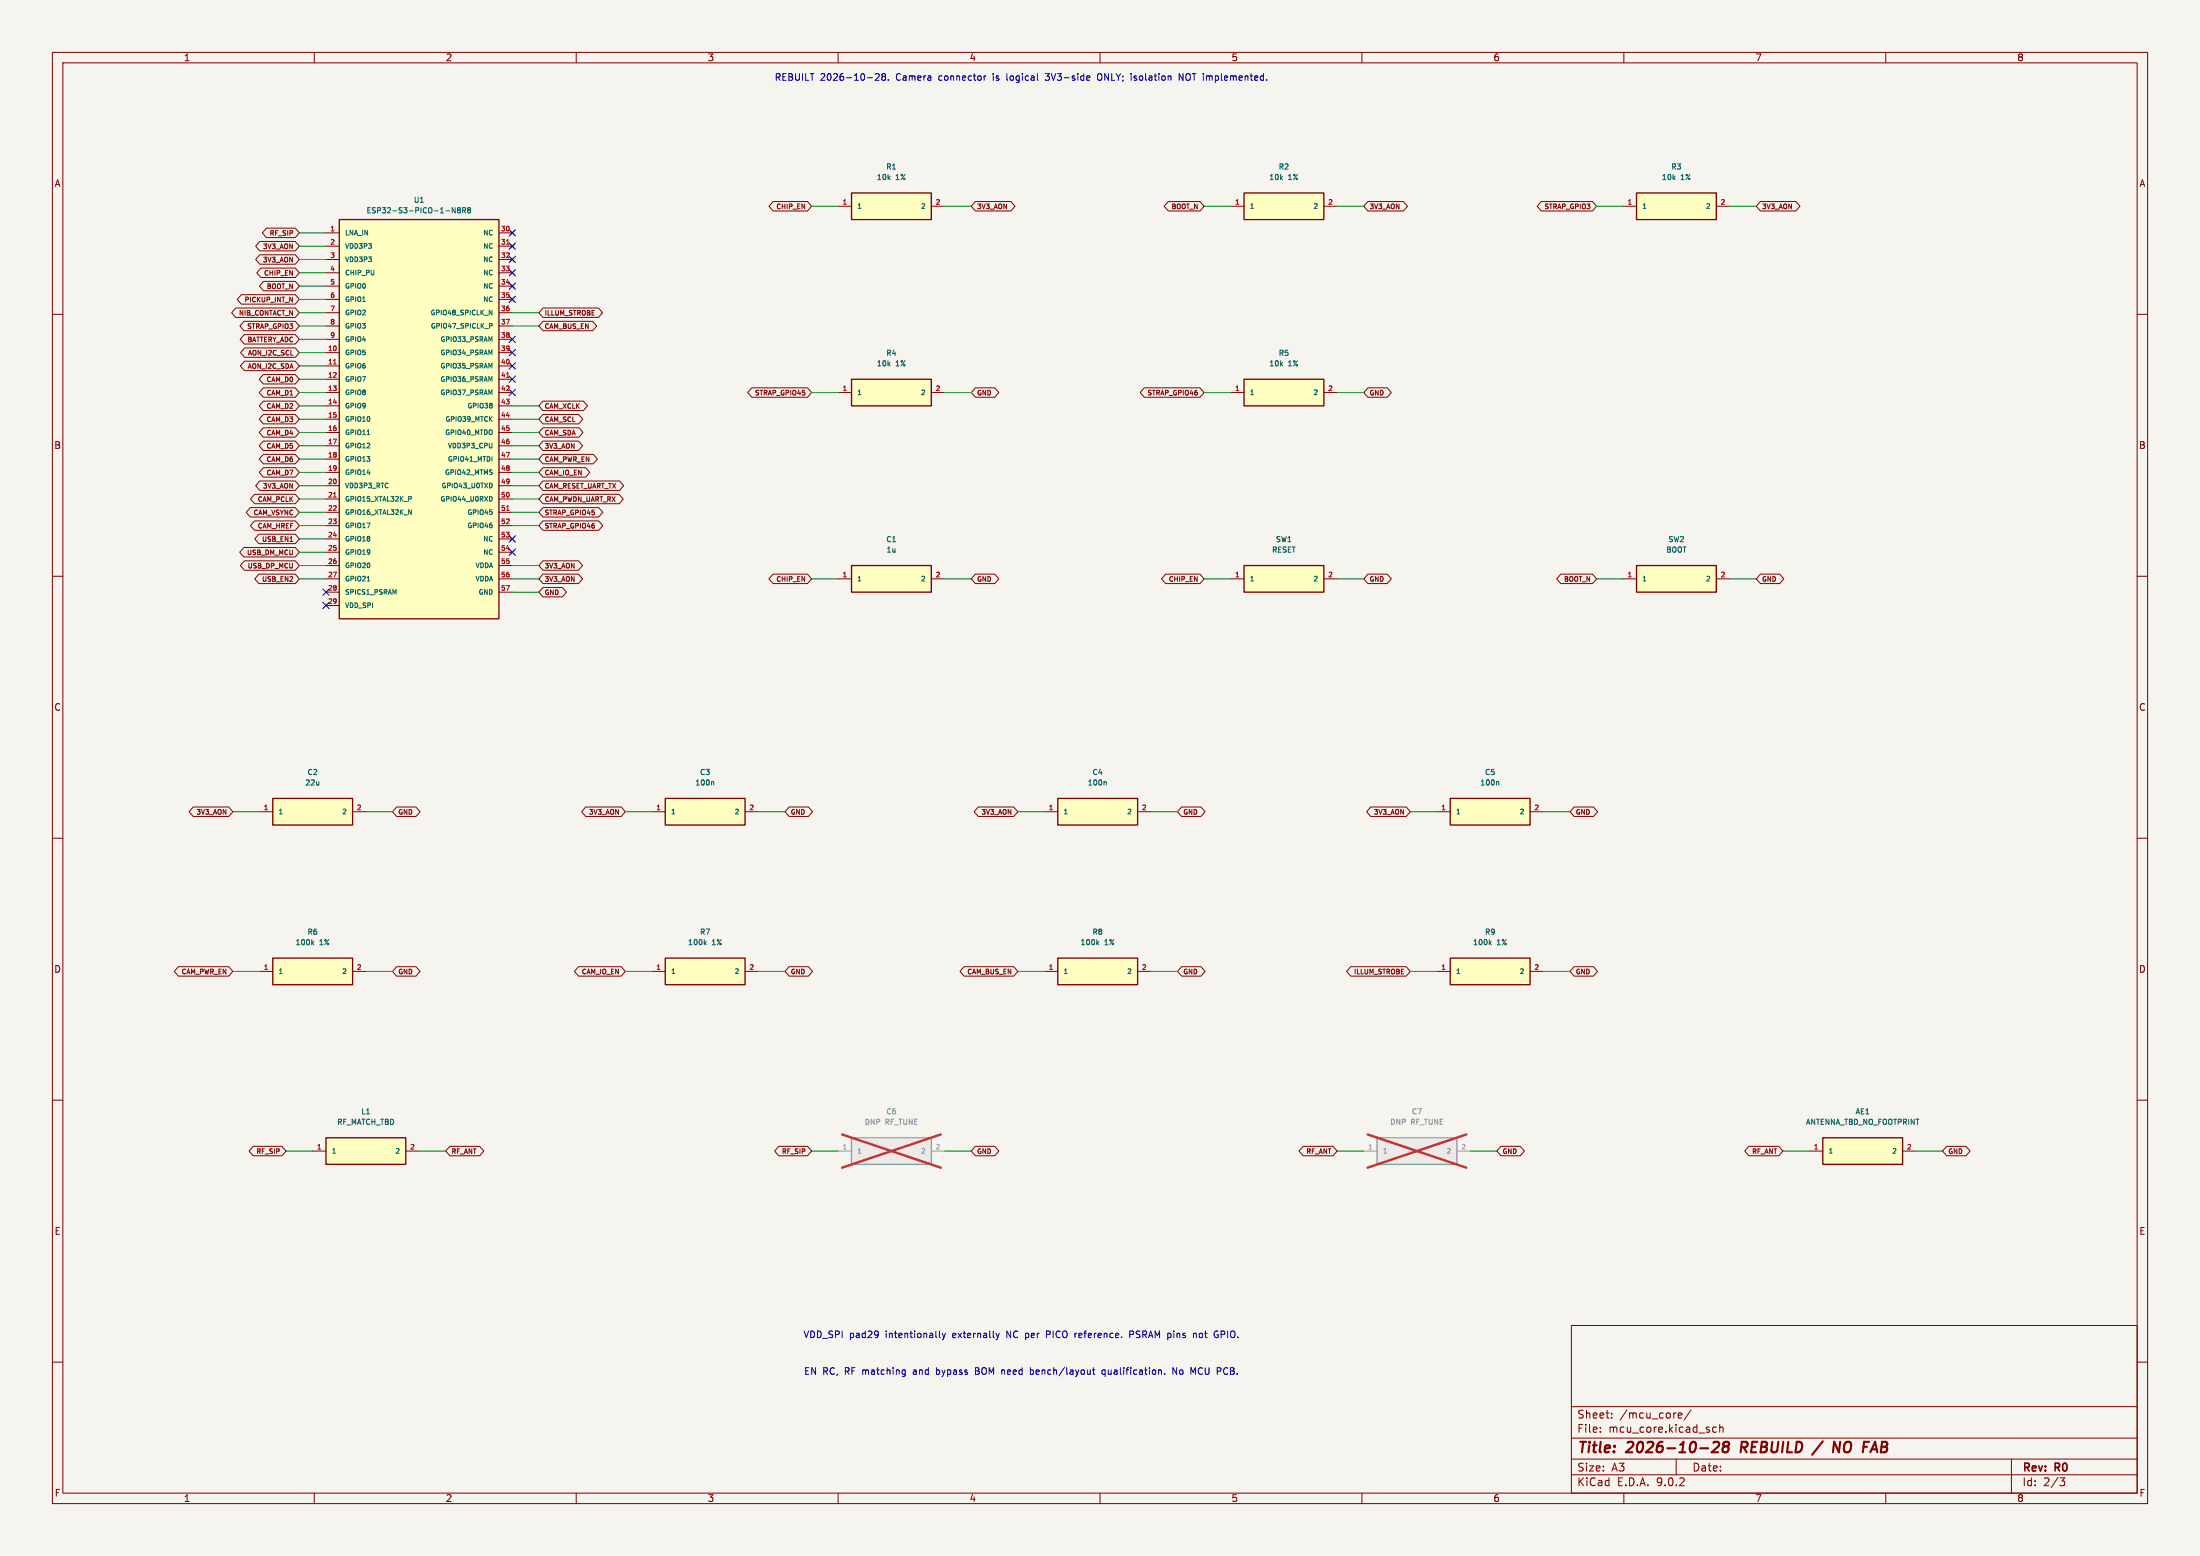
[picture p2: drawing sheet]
<svg xmlns="http://www.w3.org/2000/svg" width="420mm" height="297mm" viewBox="0 0 420 297" stroke-linecap="round" stroke-linejoin="round" font-family="sans-serif">
<path d="M0 0h420v297h-420z" fill="#f5f4ef" stroke="#f5f4ef" stroke-width=".19"/>
<g fill="none" stroke="#840000" stroke-width=".19">
<path d="M10 10h400v277h-400zM12 12h396v273h-396zM60 10v2M110 10v2M160 10v2M210 10v2M260 10v2M310 10v2M360 10v2M10 60h2M408 60h2M10 110h2"/>
<path d="M408 110h2M10 160h2M408 160h2M10 210h2M408 210h2M300 253h108v32h-108zM10 260h2M300 278.5h108M300 274.5h108M300 268.5h108M305.5 273.2v.2M305.5 272.5v.1"/>
<path d="M307.7 270.5v.2M307.7 269.8v.1M320 278.5v3M320.4 270.2l.7-.2-.1-.2-.4-.1-.2 .2v.7h.6M322.8 269.1l-1.3 1.9M327.7 272.5l-.5-.1-.3 .3 .2 .6h.6M328.3 272.5l.2-.1 .4 .1v.9M328.3 271.9v1.5M384 278.5v6.5M408 260h2M60 285v2M110 285v2"/>
<path d="M160 285v2M210 285v2M260 285v2M300 281.5h108M310 285v2M360 285v2M393.2 282.1h1l-.5 .6 .4 .1 .1 .5-.3 .3h-.5"/>
</g>
<path d="M324.6 276.4h1.5M327.1 275.4l.3-.2h.5l.2 .2 .1 .4-.1 .3-1.3 1.1h1.2M329.3 276.1l-.3-.2v-.3a.64 .64 0 0 1 1-.2l.1 .3-.4 .4M329.3 276.1a.65 .65 0 0 0-.3 1 .65 .65 0 0 0 .8-.1 .65 .65 0 0 0 0-.8l-.1-.1M329.3 276.1h.4M332.5 275.2l-.2 2M348 275.1l-2.1 2.6M350.2 275.2l.8 2 .3-2M357 277.2l1-2 .4 2M357.3 276.6h1" fill="none" stroke="#840000" stroke-width=".4"/>
<path d="M201.9 182.9h15.3v5.1h-15.3z" fill="#ffffc2"/>
<path d="M201.9 182.9h15.3v5.1h-15.3z" fill="none" stroke="#840000" stroke-width=".25"/>
<path d="M199.4 185.4h2.5M217.2 185.4h2.5" fill="none" stroke="#840000" stroke-width=".19"/>
<path d="M209.5 180l.3 .3M209.8 179.7l-.4 .3" fill="none" stroke="#006464" stroke-width=".19"/>
<path d="M64.8 41.9h30.4v76.2h-30.4z" fill="#ffffc2"/>
<path d="M64.8 41.9h30.4v76.2h-30.4z" fill="none" stroke="#840000" stroke-width=".25"/>
<g fill="none" stroke="#840000" stroke-width=".19">
<path d="M62.2 44.5h2.6M62.2 47h2.6M62.2 49.5h2.6M62.2 52.1h2.6M62.2 54.6h2.6M62.2 57.2h2.6M62.2 59.7h2.6M95.2 44.5h2.6M95.2 47h2.6M95.2 49.5h2.6M95.2 52.1h2.6M95.2 54.6h2.6"/>
<path d="M95.2 57.2h2.6M95.2 59.7h2.6M97.4 44.1l.8 .7M97.4 46.6l.8 .8M97.4 49.1l.8 .8M97.4 51.7l.8 .8M97.4 54.2l.8 .8M97.4 56.8l.8 .7M98.2 44.1l-.8 .7M98.2 46.6l-.8 .8M98.2 49.1l-.8 .8M98.2 51.7l-.8 .8"/>
<path d="M98.2 54.2l-.8 .8M98.2 56.8l-.8 .7M62.2 62.2h2.6M62.2 64.8h2.6M62.2 67.3h2.6M62.2 69.9h2.6M62.2 72.4h2.6M62.2 74.9h2.6M62.2 77.5h2.6M95.2 62.2h2.6M95.2 64.8h2.6M95.2 67.3h2.6"/>
<path d="M95.2 69.9h2.6M95.2 72.4h2.6M95.2 74.9h2.6M95.2 77.5h2.6M62.2 80h2.6M62.2 82.6h2.6M62.2 85.1h2.6M62.2 87.6h2.6M62.2 90.2h2.6M62.2 92.7h2.6M62.2 95.3h2.6M62.2 97.8h2.6"/>
<path d="M95.2 80h2.6M95.2 82.6h2.6M95.2 85.1h2.6M95.2 87.6h2.6M95.2 90.2h2.6M95.2 92.7h2.6M95.2 95.3h2.6M95.2 97.8h2.6M62.2 100.3h2.6M62.2 102.9h2.6M62.2 105.4h2.6M62.2 108h2.6"/>
<path d="M62.2 110.5h2.6M62.2 113h2.6M62.2 115.6h2.6M95.2 100.3h2.6M95.2 102.9h2.6M95.2 105.4h2.6M95.2 108h2.6M95.2 110.5h2.6M95.2 113h2.6M97.4 102.5l.8 .8M97.4 105l.8 .8M98.2 102.5l-.8 .8"/>
<path d="M98.2 105l-.8 .8"/>
</g>
<path d="M96.7 46.6h.5M63.7 69.5h.5M96.7 72h.5M63.7 94.9h.5M96.7 97.4h.5" fill="none" stroke="#a90000" stroke-width=".19"/>
<g fill="none" stroke="#006464" stroke-width=".19">
<path d="M86.9 39.6v1l-.6-1v1M87.5 40.1l-.2-.2 .2-.3 .4 .2-.2 .3M87.5 40.1l-.2 .2 .2 .3 .4-.2-.2-.3M87.5 40.1h.2M88.3 40.2l.5-.1v-.4l-.5-.1v1M88.6 40.2l.3 .4M89.5 40.1l-.2-.2 .2-.3 .3 .2-.1 .3M89.5 40.1h.2M89.5 40.1l-.2 .2 .2 .3 .3-.2-.1-.3M93.4 59.2l.5 .9v-.9M93.4 61.7h.4l.2 .2-.1 .3h-.5M70.1 83h.5"/>
<path d="M78 94.8h.4l.1 .1-.1 .3h-.4M78 97.3l.5 .9v-.9M93.7 94.8a.48 .48 0 0 1 .3 .4 .48 .48 0 0 1-.3 .5M93.8 92.3l.2 .3-.2 .5M93.9 84.6v.8M70.1 110.9h.5"/>
</g>
<path d="M162.6 36.8h15.2v5.1h-15.2z" fill="#ffffc2"/>
<path d="M162.6 36.8h15.2v5.1h-15.2z" fill="none" stroke="#840000" stroke-width=".25"/>
<path d="M160 39.4h2.6M177.8 39.4h2.5" fill="none" stroke="#840000" stroke-width=".19"/>
<path d="M237.5 36.8h15.2v5.1h-15.2z" fill="#ffffc2"/>
<path d="M237.5 36.8h15.2v5.1h-15.2z" fill="none" stroke="#840000" stroke-width=".25"/>
<path d="M234.9 39.4h2.6M252.7 39.4h2.6" fill="none" stroke="#840000" stroke-width=".19"/>
<path d="M237.5 72.4h15.2v5.1h-15.2z" fill="#ffffc2"/>
<path d="M237.5 72.4h15.2v5.1h-15.2z" fill="none" stroke="#840000" stroke-width=".25"/>
<path d="M234.9 74.9h2.6M252.7 74.9h2.6" fill="none" stroke="#840000" stroke-width=".19"/>
<path d="M237.5 108h15.2v5h-15.2z" fill="#ffffc2"/>
<path d="M237.5 108h15.2v5h-15.2z" fill="none" stroke="#840000" stroke-width=".25"/>
<path d="M234.9 110.5h2.6M252.7 110.5h2.6" fill="none" stroke="#840000" stroke-width=".19"/>
<path d="M162.6 72.4h15.2v5.1h-15.2z" fill="#ffffc2"/>
<path d="M162.6 72.4h15.2v5.1h-15.2z" fill="none" stroke="#840000" stroke-width=".25"/>
<path d="M160 74.9h2.6M177.8 74.9h2.5" fill="none" stroke="#840000" stroke-width=".19"/>
<path d="M162.6 108h15.2v5h-15.2z" fill="#ffffc2"/>
<path d="M162.6 108h15.2v5h-15.2z" fill="none" stroke="#840000" stroke-width=".25"/>
<path d="M160 110.5h2.6M177.8 110.5h2.5" fill="none" stroke="#840000" stroke-width=".19"/>
<path d="M52.1 152.4h15.2v5.1h-15.2z" fill="#ffffc2"/>
<path d="M52.1 152.4h15.2v5.1h-15.2z" fill="none" stroke="#840000" stroke-width=".25"/>
<path d="M49.5 154.9h2.6M67.3 154.9h2.5" fill="none" stroke="#840000" stroke-width=".19"/>
<path d="M52.1 182.9h15.2v5.1h-15.2z" fill="#ffffc2"/>
<path d="M52.1 182.9h15.2v5.1h-15.2z" fill="none" stroke="#840000" stroke-width=".25"/>
<path d="M49.5 185.4h2.6M67.3 185.4h2.5" fill="none" stroke="#840000" stroke-width=".19"/>
<path d="M59.6 180l.3 .3M59.9 179.7l-.4 .3" fill="none" stroke="#006464" stroke-width=".19"/>
<path d="M62.2 217.2h15.3v5h-15.3z" fill="#ffffc2"/>
<path d="M62.2 217.2h15.3v5h-15.3z" fill="none" stroke="#840000" stroke-width=".25"/>
<path d="M59.7 219.7h2.5M77.5 219.7h2.5" fill="none" stroke="#840000" stroke-width=".19"/>
<path d="M312.4 36.8h15.3v5.1h-15.3z" fill="#ffffc2"/>
<path d="M312.4 36.8h15.3v5.1h-15.3z" fill="none" stroke="#840000" stroke-width=".25"/>
<path d="M309.9 39.4h2.5M327.7 39.4h2.5" fill="none" stroke="#840000" stroke-width=".19"/>
<path d="M312.4 108h15.3v5h-15.3z" fill="#ffffc2"/>
<path d="M312.4 108h15.3v5h-15.3z" fill="none" stroke="#840000" stroke-width=".25"/>
<path d="M309.9 110.5h2.5M327.7 110.5h2.5" fill="none" stroke="#840000" stroke-width=".19"/>
<path d="M348 217.2h15.2v5h-15.2z" fill="#ffffc2"/>
<path d="M348 217.2h15.2v5h-15.2z" fill="none" stroke="#840000" stroke-width=".25"/>
<path d="M345.4 219.7h2.6M363.2 219.7h2.6" fill="none" stroke="#840000" stroke-width=".19"/>
<path d="M276.9 152.4h15.2v5.1h-15.2z" fill="#ffffc2"/>
<path d="M276.9 152.4h15.2v5.1h-15.2z" fill="none" stroke="#840000" stroke-width=".25"/>
<path d="M274.3 154.9h2.6M292.1 154.9h2.5" fill="none" stroke="#840000" stroke-width=".19"/>
<path d="M285.8 149.2l.3 .1v.6" fill="none" stroke="#006464" stroke-width=".19"/>
<path d="M276.9 182.9h15.2v5.1h-15.2z" fill="#ffffc2"/>
<path d="M276.9 182.9h15.2v5.1h-15.2z" fill="none" stroke="#840000" stroke-width=".25"/>
<path d="M274.3 185.4h2.6M292.1 185.4h2.5" fill="none" stroke="#840000" stroke-width=".19"/>
<path d="M284.4 180l.3 .3M284.7 179.7l-.4 .3" fill="none" stroke="#006464" stroke-width=".19"/>
<path d="M262.9 217.2h15.2v5h-15.2z" fill="#ebeae8"/>
<path d="M262.9 217.2h15.2v5h-15.2z" fill="none" stroke="#9c9b98" stroke-width=".25"/>
<path d="M260.3 219.7h2.6M278.1 219.7h2.6" fill="none" stroke="#9c9b98" stroke-width=".19"/>
<path d="M261.1 216.5l18.8 6.4M279.9 216.5l-18.8 6.4" fill="none" stroke="#e12e31" stroke-width=".46"/>
<path d="M127 152.4h15.2v5.1h-15.2z" fill="#ffffc2"/>
<path d="M127 152.4h15.2v5.1h-15.2z" fill="none" stroke="#840000" stroke-width=".25"/>
<path d="M124.5 154.9h2.5M142.2 154.9h2.6" fill="none" stroke="#840000" stroke-width=".19"/>
<path d="M136 149.2l.3 .1v.6" fill="none" stroke="#006464" stroke-width=".19"/>
<path d="M201.9 152.4h15.3v5.1h-15.3z" fill="#ffffc2"/>
<path d="M201.9 152.4h15.3v5.1h-15.3z" fill="none" stroke="#840000" stroke-width=".25"/>
<path d="M199.4 154.9h2.5M217.2 154.9h2.5" fill="none" stroke="#840000" stroke-width=".19"/>
<path d="M210.9 149.2l.3 .1v.6" fill="none" stroke="#006464" stroke-width=".19"/>
<path d="M127 182.9h15.2v5.1h-15.2z" fill="#ffffc2"/>
<path d="M127 182.9h15.2v5.1h-15.2z" fill="none" stroke="#840000" stroke-width=".25"/>
<path d="M124.5 185.4h2.5M142.2 185.4h2.6" fill="none" stroke="#840000" stroke-width=".19"/>
<path d="M134.5 180l.3 .3M134.8 179.7l-.3 .3" fill="none" stroke="#006464" stroke-width=".19"/>
<path d="M162.6 217.2h15.2v5h-15.2z" fill="#ebeae8"/>
<path d="M162.6 217.2h15.2v5h-15.2z" fill="none" stroke="#9c9b98" stroke-width=".25"/>
<path d="M160 219.7h2.6M177.8 219.7h2.5" fill="none" stroke="#9c9b98" stroke-width=".19"/>
<path d="M160.8 216.5l18.8 6.4M179.6 216.5l-18.8 6.4" fill="none" stroke="#e12e31" stroke-width=".46"/>
<g fill="none" stroke="#840000" stroke-width=".19">
<path d="M147.6 38.5h6.6l.7 .9-.7 .9h-6.6l-.8-.9zM186.2 38.5h6.8l.8 .9-.8 .9h-6.8l-.8-.9zM223 38.5h6.1l.8 .9-.8 .9h-6.1l-.8-.9zM261.1 38.5h6.8l.8 .9-.8 .9h-6.8l-.8-.9zM294.2 38.5h9.8l.8 .9-.8 .9h-9.8l-.7-.9zM336.1 38.5h6.7l.8 .9-.8 .9h-6.7l-.8-.9zM45 58.8h11.4l.7 .9-.7 .9h-11.4l-.8-.9zM46.1 56.2h10.3l.7 1-.7 .9h-10.3l-.8-.9zM49.6 48.6h6.8l.7 .9-.7 .9h-6.8l-.8-.9zM49.6 46.1h6.8l.7 .9-.7 .9h-6.8l-.8-.9zM49.8 51.2h6.6l.7 .9-.7 .9h-6.6l-.8-.9zM50.3 53.7h6.1l.7 .9-.7 .9h-6.1l-.8-.9z"/>
<path d="M50.9 43.5h5.5l.7 1-.7 .9h-5.5l-.8-.9zM103.7 58.8h10.5l.8 .9-.8 .9h-10.5l-.8-.9zM46.6 61.3h9.8l.7 .9-.7 .9h-9.8l-.8-.9zM46.6 63.9h9.8l.7 .9-.7 .9h-9.8l-.8-.9zM46.7 68.9h9.7l.7 1-.7 .9h-9.7l-.8-.9zM46.7 66.4h9.7l.7 .9-.7 .9h-9.7l-.8-.9zM50.3 74h6.1l.7 .9-.7 .9h-6.1l-.8-.9zM50.3 71.5h6.1l.7 .9-.7 .9h-6.1l-.8-.9zM50.3 79.1h6.1l.7 .9-.7 .9h-6.1l-.8-.9zM50.3 76.6h6.1l.7 .9-.7 .9h-6.1l-.8-.9zM103.7 61.3h9.4l.8 .9-.8 .9h-9.4l-.8-.9zM103.7 79.1h6.8l.8 .9-.8 .9h-6.8l-.8-.9z"/>
<path d="M103.7 76.6h7.7l.8 .9-.8 .9h-7.7l-.8-.9zM143.5 74h10.7l.7 .9-.7 .9h-10.7l-.8-.9zM186.2 74h3.7l.8 .9-.8 .9h-3.7l-.8-.9zM218.5 74h10.6l.8 .9-.8 .9h-10.6l-.8-.9zM261.1 74h3.7l.8 .9-.8 .9h-3.7l-.8-.9zM47.8 96.9h8.6l.7 .9-.7 .9h-8.6l-.8-.9zM48.6 94.3h7.8l.7 1-.7 .9h-7.8l-.8-.9zM48.6 99.4h7.8l.7 .9-.7 .9h-7.8l-.8-.9zM49.6 91.8h6.8l.7 .9-.7 .9h-6.8l-.8-.9zM50.3 86.7h6.1l.7 .9-.7 .9h-6.1l-.8-.9zM50.3 89.3h6.1l.7 .9-.7 .9h-6.1l-.8-.9zM50.3 81.6h6.1l.7 1-.7 .9h-6.1l-.8-.9z"/>
<path d="M50.3 84.2h6.1l.7 .9-.7 .9h-6.1l-.8-.9zM103.7 81.6h6.8l.8 1-.8 .9h-6.8l-.8-.9zM103.7 84.2h6.7l.8 .9-.8 .9h-6.7l-.8-.9zM103.7 86.7h9.6l.7 .9-.7 .9h-9.6l-.8-.9zM103.7 89.3h8.1l.8 .9-.8 .9h-8.1l-.8-.9zM103.7 91.8h14.6l.8 .9-.8 .9h-14.6l-.8-.9zM103.7 94.3h14.5l.8 1-.8 .9h-14.5l-.8-.9zM103.7 96.9h10.6l.8 .9-.8 .9h-10.6l-.8-.9zM103.7 99.4h10.6l.8 .9-.8 .9h-10.6l-.8-.9zM46.5 104.5h9.9l.7 .9-.7 .9h-9.9l-.7-.9zM46.7 107h9.7l.7 1-.7 .9h-9.7l-.8-.9zM49.4 109.6h7l.7 .9-.7 .9h-7l-.8-.9z"/>
<path d="M49.4 102h7l.7 .9-.7 .9h-7l-.8-.9zM55.4 103.3h.5M103.7 112.1h3.6l.8 .9-.8 .9h-3.6l-.8-.9zM103.7 109.6h6.7l.8 .9-.8 .9h-6.7l-.8-.9zM103.7 107h6.7l.8 1-.8 .9h-6.7l-.8-.9zM147.6 109.6h6.6l.7 .9-.7 .9h-6.6l-.8-.9zM186.2 109.6h3.7l.8 .9-.8 .9h-3.7l-.8-.9zM222.5 109.6h6.6l.8 .9-.8 .9h-6.6l-.8-.9zM261.1 109.6h3.7l.8 .9-.8 .9h-3.7l-.8-.9zM298 109.6h6l.8 .9-.8 .9h-6l-.8-.9zM336.1 109.6h3.7l.7 .9-.7 .9h-3.7l-.8-.9zM36.9 154h6.8l.7 .9-.7 .9h-6.8l-.8-.9z"/>
<path d="M75.7 154h3.7l.8 .9-.8 .9h-3.7l-.8-.9zM111.8 154h6.8l.8 .9-.8 .9h-6.8l-.8-.9zM150.6 154h3.7l.8 .9-.8 .9h-3.7l-.7-.9zM186.7 154h6.8l.8 .9-.8 .9h-6.8l-.7-.9zM225.6 154h3.7l.8 .9-.8 .9h-3.7l-.8-.9zM261.7 154h6.8l.7 .9-.7 .9h-6.8l-.8-.9zM300.5 154h3.7l.8 .9-.8 .9h-3.7l-.8-.9zM34.1 184.5h9.6l.7 .9-.7 .9h-9.6l-.8-.9zM75.7 184.5h3.7l.8 .9-.8 .9h-3.7l-.8-.9zM110.4 184.5h8.2l.8 .9-.8 .9h-8.2l-.7-.9zM150.6 184.5h3.7l.8 .9-.8 .9h-3.7l-.7-.9zM184 184.5h9.5l.8 .9-.8 .9h-9.5l-.7-.9z"/>
<path d="M225.6 184.5h3.7l.8 .9-.8 .9h-3.7l-.8-.9zM257.9 184.5h10.6l.7 .9-.7 .9h-10.6l-.8-.9zM300.5 184.5h3.7l.8 .9-.8 .9h-3.7l-.8-.9zM48.3 218.8h5.5l.8 .9-.8 .9h-5.5l-.8-.9zM85.9 218.8h5.7l.8 .9-.8 .9h-5.7l-.8-.9zM148.7 218.8h5.5l.7 .9-.7 .9h-5.5l-.8-.9zM186.2 218.8h3.7l.8 .9-.8 .9h-3.7l-.8-.9zM248.8 218.8h5.7l.8 .9-.8 .9h-5.7l-.8-.9zM286.5 218.8h3.7l.8 .9-.8 .9h-3.7l-.8-.9zM333.9 218.8h5.7l.8 .9-.8 .9h-5.7l-.8-.9zM371.6 218.8h3.7l.8 .9-.8 .9h-3.7l-.8-.9z"/>
</g>
<g fill="none" stroke="#009600" stroke-width=".19">
<path d="M154.9 39.4h5.1M180.3 39.4h5.1M229.9 39.4h5M255.3 39.4h5M304.8 39.4h5.1M330.2 39.4h5.1M57.1 54.6h5.1M57.1 59.7h5.1M57.1 52.1h5.1M57.1 57.2h5.1M57.1 49.5h5.1M57.1 47h5.1"/>
<path d="M57.1 44.5h5.1M97.8 59.7h5.1M57.1 74.9h5.1M57.1 64.8h5.1M57.1 77.5h5.1M57.1 72.4h5.1M57.1 69.9h5.1M57.1 67.3h5.1M57.1 62.2h5.1M97.8 77.5h5.1M97.8 62.2h5.1M154.9 74.9h5.1"/>
<path d="M180.3 74.9h5.1M229.9 74.9h5M255.3 74.9h5M57.1 97.8h5.1M57.1 82.6h5.1M57.1 85.1h5.1M57.1 80h5.1M57.1 95.3h5.1M57.1 92.7h5.1M57.1 90.2h5.1M57.1 87.6h5.1M97.8 97.8h5.1"/>
<path d="M97.8 82.6h5.1M97.8 85.1h5.1M97.8 80h5.1M97.8 95.3h5.1M97.8 92.7h5.1M97.8 90.2h5.1M97.8 87.6h5.1M57.1 110.5h5.1M57.1 108h5.1M57.1 100.3h5.1M57.1 105.4h5.1M57.1 102.9h5.1"/>
<path d="M97.8 110.5h5.1M97.8 108h5.1M97.8 100.3h5.1M97.8 113h5.1M154.9 110.5h5.1M180.3 110.5h5.1M229.9 110.5h5M255.3 110.5h5M304.8 110.5h5.1M330.2 110.5h5.1M44.4 154.9h5.1M69.8 154.9h5.1"/>
<path d="M119.4 154.9h5.1M144.8 154.9h5.1M194.3 154.9h5.1M219.7 154.9h5.1M269.2 154.9h5.1M294.6 154.9h5.1M44.4 185.4h5.1M69.8 185.4h5.1M119.4 185.4h5.1M144.8 185.4h5.1M194.3 185.4h5.1M219.7 185.4h5.1"/>
<path d="M269.2 185.4h5.1M294.6 185.4h5.1M54.6 219.7h5.1M80 219.7h5.1M154.9 219.7h5.1M180.3 219.7h5.1M255.3 219.7h5M280.7 219.7h5M340.4 219.7h5M365.8 219.7h5"/>
</g>
<g fill="none" stroke="#000084" stroke-width=".19">
<path d="M97.2 56.5l1.2 1.3M97.2 43.8l1.2 1.3M97.2 46.4l1.2 1.2M97.2 48.9l1.2 1.2M97.2 54l1.2 1.2M97.2 51.5l1.2 1.2M98.4 56.5l-1.2 1.3M98.4 43.8l-1.2 1.3M98.4 46.4l-1.2 1.2M98.4 48.9l-1.2 1.2M98.4 54l-1.2 1.2M98.4 51.5l-1.2 1.2"/>
<path d="M97.2 69.2l1.2 1.3M97.2 66.7l1.2 1.2M97.2 64.2l1.2 1.2M97.2 74.3l1.2 1.2M97.2 71.8l1.2 1.2M98.4 69.2l-1.2 1.3M98.4 66.7l-1.2 1.2M98.4 64.2l-1.2 1.2M98.4 74.3l-1.2 1.2M98.4 71.8l-1.2 1.2M61.6 115l1.2 1.2M61.6 112.4l1.2 1.2"/>
<path d="M62.8 115l-1.2 1.2M62.8 112.4l-1.2 1.2M97.2 104.8l1.2 1.2M97.2 102.3l1.2 1.2M98.4 104.8l-1.2 1.2M98.4 102.3l-1.2 1.2"/>
</g>
<g fill="none" stroke="#0000c2" stroke-width=".19">
<path d="M167.1 14.2l.5-.1 .2 .3-.7 .9h.7M168.6 14.6l-.3-.2 .3-.3h.2l.3 .2-.3 .3M168.6 14.6l-.3 .2 .1 .4 .2 .1h.3l.2-.2v-.3l-.3-.2M168.6 14.6h.2M169.6 15.2v.1M188.2 14.5l-.3 .2M192.2 14.1v1l.2 .2M199.5 14.1h.8l-.4 .4h.2M199.5 15.2l.6 .1M207.9 14.5l.2 .3-.6 .1M208 15.3h-.1M210.1 14.1a.43 .43 0 0 0-.6 .4v.4a.43 .43 0 0 0 .6 .4"/>
<path d="M216.5 15.3h.3M216.7 14.5l-.2 .2 .2 .2M225.8 14.1v1.2l-.7-1.2v1.2M167.6 254.2v.8M167.7 254.6l-.1 .1M179.3 254.1v1l.2 .2M179.9 254.5l.3 .8M180.2 255.3l-.3 .5M180.5 254.5l-.3 .8M190.2 254.5l.3 .8M190.5 255.3l-.2 .4M190.8 254.5l-.3 .8"/>
<path d="M199.8 254.7h.5M200.3 254.1h-.5v1.2M205.5 254.5h.1M215.7 254.7h.6l.1-.2-.1-.3-.6-.1v1.2M228 254.5l.4 .2v.6M229 254.6v.6M232.3 254.8h.3l-.1 .5M233.1 254.7h.5M233.6 254.1h-.5v1.2M172.4 261.5h.4M172.8 261.5v1l-.2 .3M172.8 262.3h-.4"/>
<path d="M178.8 261.1v1.2M178.8 262.3h.1M178.9 261.5h-.1M186.2 261.7h.5M186.7 261.1h-.5v1.2h.5M196.7 261.5h.4l.2 .2-.1 .6h-.5M208.5 261.5h.5M208.7 261.1v1l.3 .2M211 261.5h-.4l-.2 .2 .1 .6h.5M211 261.5v1.3M222.3 262.2v.1M224.6 261.1v1.2l-.7-1.2v1.2"/>
</g>
<g font-size="2.8" fill="#840000">
<text x="301" y="277.9">Title:</text>
<text x="310.6" y="277.9">2026-10-28</text>
<text x="333.2" y="277.9">REBUILD</text>
<text x="348" y="277.9">/</text>
<text x="352.4" y="277.9">NO</text>
<text x="358.9" y="277.9">FAB</text>
</g>
<g font-size="2.1" fill="#840000">
<text x="301" y="273.7">File:</text>
<text x="301" y="271">Sheet:</text>
<text x="307.1" y="273.7">mcu_core.kicad_sch</text>
<text x="309.2" y="271">/mcu_core/</text>
<text x="301" y="281.1">Size:</text>
<text x="307.6" y="281.1">A3</text>
<text x="323" y="281.1">Date:</text>
<text x="386" y="281.3">Rev:</text>
<text x="392.4" y="281.3">R0</text>
<text x="301" y="283.9">KiCad</text>
<text x="308.7" y="283.9">E.D.A.</text>
<text x="316.3" y="283.9">9.0.2</text>
<text x="386" y="283.9">Id:</text>
<text x="390.1" y="283.9">2/3</text>
</g>
<g font-size="1.8" fill="#840000">
<text x="35" y="11.9">1</text>
<text x="85" y="11.9">2</text>
<text x="135" y="11.9">3</text>
<text x="185" y="11.9">4</text>
<text x="235" y="11.9">5</text>
<text x="285" y="11.9">6</text>
<text x="335" y="11.9">7</text>
<text x="385" y="11.9">8</text>
<text x="10.3" y="35.9">A</text>
<text x="408.3" y="35.9">A</text>
<text x="10.3" y="85.9">B</text>
<text x="408.2" y="85.9">B</text>
<text x="10.3" y="135.9">C</text>
<text x="408.2" y="135.9">C</text>
<text x="10.3" y="185.9">D</text>
<text x="408.2" y="185.9">D</text>
<text x="10.3" y="235.9">E</text>
<text x="408.3" y="235.9">E</text>
<text x="10.3" y="285.9">F</text>
<text x="35" y="286.9">1</text>
<text x="85" y="286.9">2</text>
<text x="135" y="286.9">3</text>
<text x="185" y="286.9">4</text>
<text x="235" y="286.9">5</text>
<text x="285" y="286.9">6</text>
<text x="335" y="286.9">7</text>
<text x="385" y="286.9">8</text>
<text x="408.3" y="285.9">F</text>
</g>
<g font-size="1.8" fill="#0000c2">
<text x="147.8" y="15.6">REBUILT</text>
<text x="156.6" y="15.6">2026-10-28.</text>
<text x="171.2" y="15.6">Camera</text>
<text x="179.5" y="15.6">connector</text>
<text x="190" y="15.6">is</text>
<text x="192.8" y="15.6">logical</text>
<text x="200.5" y="15.6">3V3-side</text>
<text x="210.6" y="15.6">ONLY;</text>
<text x="217.1" y="15.6">isolation</text>
<text x="226.5" y="15.6">NOT implemented.</text>
<text x="153.3" y="255.6">VDD_SPI</text>
<text x="162.1" y="255.6">pad29</text>
<text x="169.2" y="255.6">intentionally</text>
<text x="182.1" y="255.6">externally</text>
<text x="192.6" y="255.6">NC per</text>
<text x="200.6" y="255.6">PICO</text>
<text x="206.2" y="255.6">reference.</text>
<text x="216.9" y="255.6">PSRAM pins</text>
<text x="229.5" y="255.6">not</text>
<text x="233.7" y="255.6">GPIO.</text>
<text x="153.4" y="262.6">EN RC,</text>
<text x="161.4" y="262.6">RF matching</text>
<text x="174.8" y="262.6">and</text>
<text x="179.4" y="262.6">bypass</text>
<text x="187" y="262.6">BOM need</text>
<text x="197.9" y="262.6">bench/layout</text>
<text x="211.8" y="262.6">qualification.</text>
<text x="225.5" y="262.6">No</text>
<text x="229.2" y="262.6">MCU PCB.</text>
</g>
<g font-size="1.4" fill="#006464">
<text x="167.3" y="34.6">10k</text>
<text x="169.1" y="32.6">R1</text>
<text x="171" y="34.6">1%</text>
<text x="242.2" y="34.6">10k</text>
<text x="244" y="32.6">R2</text>
<text x="245.9" y="34.6">1%</text>
<text x="317.1" y="34.6">10k</text>
<text x="318.9" y="32.6">R3</text>
<text x="320.9" y="34.6">1%</text>
<text x="69.9" y="40.9">ESP32-S3-PICO-1-N8R8</text>
<text x="78.9" y="38.9">U1</text>
<text x="167.3" y="70.1">10k</text>
<text x="169.1" y="68.1">R4</text>
<text x="171" y="70.1">1%</text>
<text x="242.2" y="70.1">10k</text>
<text x="244" y="68.1">R5</text>
<text x="245.9" y="70.1">1%</text>
<text x="169.1" y="103.7">C1</text>
<text x="169.1" y="105.7">1u</text>
<text x="242.7" y="105.7">RESET</text>
<text x="243.5" y="103.7">SW1</text>
<text x="318" y="105.7">BOOT</text>
<text x="318.4" y="103.7">SW2</text>
<text x="58.6" y="148.1">C2</text>
<text x="133.5" y="148.1">C3</text>
<text x="208.4" y="148.1">C4</text>
<text x="283.4" y="148.1">C5</text>
<text x="58.2" y="150.1">22u</text>
<text x="132.6" y="150.1">100n</text>
<text x="207.5" y="150.1">100n</text>
<text x="282.5" y="150.1">100n</text>
<text x="58.6" y="178.6">R6</text>
<text x="133.5" y="178.6">R7</text>
<text x="208.4" y="178.6">R8</text>
<text x="283.4" y="178.6">R9</text>
<text x="56.3" y="180.6">100k</text>
<text x="61" y="180.6">1%</text>
<text x="131.2" y="180.6">100k</text>
<text x="135.9" y="180.6">1%</text>
<text x="206.2" y="180.6">100k</text>
<text x="210.8" y="180.6">1%</text>
<text x="281.1" y="180.6">100k</text>
<text x="285.8" y="180.6">1%</text>
<text x="64.2" y="214.9">RF_MATCH_TBD</text>
<text x="68.8" y="212.9">L1</text>
<text x="344.6" y="214.9">ANTENNA_TBD_NO_FOOTPRINT</text>
<text x="354.1" y="212.9">AE1</text>
</g>
<g font-size="1.4" fill="#939391">
<text x="165" y="214.9">DNP</text>
<text x="169" y="214.9">RF_TUNE</text>
<text x="169.1" y="212.9">C6</text>
<text x="265.3" y="214.9">DNP</text>
<text x="269.4" y="214.9">RF_TUNE</text>
<text x="269.4" y="212.9">C7</text>
</g>
<g font-size="1.3" fill="#840000">
<text x="148" y="40.1">CHIP_EN</text>
<text x="186.4" y="40.1">3V3_AON</text>
<text x="223.5" y="40.1">BOOT_N</text>
<text x="261.4" y="40.1">3V3_AON</text>
<text x="294.7" y="40.1">STRAP_GPIO3</text>
<text x="336.3" y="40.1">3V3_AON</text>
<text x="50" y="47.7">3V3_AON</text>
<text x="51.3" y="45.2">RF_SIP</text>
<text x="50" y="50.3">3V3_AON</text>
<text x="50.2" y="52.8">CHIP_EN</text>
<text x="46.5" y="57.9">PICKUP_INT_N</text>
<text x="50.8" y="55.4">BOOT_N</text>
<text x="45.4" y="60.4">NIB_CONTACT_N</text>
<text x="47" y="63">STRAP_GPIO3</text>
<text x="47.1" y="65.5">BATTERY_ADC</text>
<text x="103.9" y="60.4">ILLUM_STROBE</text>
<text x="103.9" y="63">CAM_BUS_EN</text>
<text x="47.1" y="70.6">AON_I2C_SDA</text>
<text x="47.2" y="68.1">AON_I2C_SCL</text>
<text x="50.7" y="75.7">CAM_D1</text>
<text x="50.7" y="73.1">CAM_D0</text>
<text x="144" y="75.7">STRAP_GPIO45</text>
<text x="186.4" y="75.7">GND</text>
<text x="218.9" y="75.7">STRAP_GPIO46</text>
<text x="261.4" y="75.7">GND</text>
<text x="50.7" y="83.3">CAM_D4</text>
<text x="50.7" y="80.8">CAM_D3</text>
<text x="50.7" y="78.2">CAM_D2</text>
<text x="103.9" y="83.3">CAM_SDA</text>
<text x="103.9" y="80.8">CAM_SCL</text>
<text x="103.9" y="78.2">CAM_XCLK</text>
<text x="50.7" y="88.4">CAM_D6</text>
<text x="50.7" y="85.8">CAM_D5</text>
<text x="103.9" y="85.8">3V3_AON</text>
<text x="103.9" y="88.4">CAM_PWR_EN</text>
<text x="49" y="96">CAM_PCLK</text>
<text x="50" y="93.5">3V3_AON</text>
<text x="50.7" y="90.9">CAM_D7</text>
<text x="103.9" y="90.9">CAM_IO_EN</text>
<text x="103.9" y="93.5">CAM_RESET_UART_TX</text>
<text x="103.9" y="96">CAM_PWDN_UART_RX</text>
<text x="48.2" y="98.5">CAM_VSYNC</text>
<text x="49" y="101.1">CAM_HREF</text>
<text x="103.9" y="98.5">STRAP_GPIO45</text>
<text x="103.9" y="101.1">STRAP_GPIO46</text>
<text x="47" y="106.2">USB_DM_MCU</text>
<text x="49.9" y="103.6">USB_EN1</text>
<text x="47.1" y="108.7">USB_DP_MCU</text>
<text x="49.9" y="111.2">USB_EN2</text>
<text x="103.9" y="113.8">GND</text>
<text x="103.9" y="111.2">3V3_AON</text>
<text x="103.9" y="108.7">3V3_AON</text>
<text x="148" y="111.2">CHIP_EN</text>
<text x="186.4" y="111.2">GND</text>
<text x="223" y="111.2">CHIP_EN</text>
<text x="261.4" y="111.2">GND</text>
<text x="298.4" y="111.2">BOOT_N</text>
<text x="336.3" y="111.2">GND</text>
<text x="37.3" y="155.7">3V3_AON</text>
<text x="75.9" y="155.7">GND</text>
<text x="112.3" y="155.7">3V3_AON</text>
<text x="150.9" y="155.7">GND</text>
<text x="187.2" y="155.7">3V3_AON</text>
<text x="225.8" y="155.7">GND</text>
<text x="262.1" y="155.7">3V3_AON</text>
<text x="300.7" y="155.7">GND</text>
<text x="34.5" y="186.2">CAM_PWR_EN</text>
<text x="75.9" y="186.2">GND</text>
<text x="110.9" y="186.2">CAM_IO_EN</text>
<text x="150.9" y="186.2">GND</text>
<text x="184.5" y="186.2">CAM_BUS_EN</text>
<text x="225.8" y="186.2">GND</text>
<text x="258.3" y="186.2">ILLUM_STROBE</text>
<text x="300.7" y="186.2">GND</text>
<text x="48.8" y="220.5">RF_SIP</text>
<text x="86.1" y="220.5">RF_ANT</text>
<text x="149.1" y="220.5">RF_SIP</text>
<text x="186.4" y="220.5">GND</text>
<text x="249.2" y="220.5">RF_ANT</text>
<text x="286.8" y="220.5">GND</text>
<text x="334.3" y="220.5">RF_ANT</text>
<text x="371.9" y="220.5">GND</text>
</g>
<g font-size="1.3" fill="#a90000">
<text x="160.7" y="39.1">1</text>
<text x="178.5" y="39.1">2</text>
<text x="235.7" y="39.1">1</text>
<text x="253.4" y="39.1">2</text>
<text x="310.6" y="39.1">1</text>
<text x="328.4" y="39.1">2</text>
<text x="62.9" y="44.2">1</text>
<text x="62.9" y="46.7">2</text>
<text x="95.5" y="44.2">30</text>
<text x="95.5" y="46.7">31</text>
<text x="62.9" y="49.3">3</text>
<text x="62.9" y="51.8">4</text>
<text x="95.5" y="49.3">32</text>
<text x="95.5" y="51.8">33</text>
<text x="62.9" y="54.4">5</text>
<text x="62.9" y="56.9">6</text>
<text x="62.9" y="59.4">7</text>
<text x="95.5" y="54.4">34</text>
<text x="95.5" y="56.9">35</text>
<text x="95.5" y="59.4">36</text>
<text x="62.9" y="62">8</text>
<text x="62.9" y="64.5">9</text>
<text x="95.5" y="62">37</text>
<text x="95.5" y="64.5">38</text>
<text x="62.5" y="67.1">10</text>
<text x="62.5" y="69.6">11</text>
<text x="95.5" y="67.1">39</text>
<text x="95.5" y="69.6">40</text>
<text x="62.5" y="72.1">12</text>
<text x="62.5" y="74.7">13</text>
<text x="62.5" y="77.2">14</text>
<text x="95.5" y="72.1">41</text>
<text x="95.5" y="74.7">42</text>
<text x="95.5" y="77.2">43</text>
<text x="160.7" y="74.7">1</text>
<text x="178.5" y="74.7">2</text>
<text x="235.7" y="74.7">1</text>
<text x="253.4" y="74.7">2</text>
<text x="62.5" y="79.8">15</text>
<text x="62.5" y="82.3">16</text>
<text x="95.5" y="79.8">44</text>
<text x="95.5" y="82.3">45</text>
<text x="62.5" y="84.8">17</text>
<text x="62.5" y="87.4">18</text>
<text x="62.5" y="89.9">19</text>
<text x="95.5" y="84.8">46</text>
<text x="95.5" y="87.4">47</text>
<text x="95.5" y="89.9">48</text>
<text x="62.5" y="92.5">20</text>
<text x="62.5" y="95">21</text>
<text x="95.5" y="92.5">49</text>
<text x="95.5" y="95">50</text>
<text x="62.5" y="97.5">22</text>
<text x="62.5" y="100.1">23</text>
<text x="95.5" y="97.5">51</text>
<text x="95.5" y="100.1">52</text>
<text x="62.5" y="102.6">24</text>
<text x="62.5" y="105.2">25</text>
<text x="62.5" y="107.7">26</text>
<text x="95.5" y="102.6">53</text>
<text x="95.5" y="105.2">54</text>
<text x="95.5" y="107.7">55</text>
<text x="62.5" y="110.2">27</text>
<text x="62.5" y="112.8">28</text>
<text x="95.5" y="110.2">56</text>
<text x="95.5" y="112.8">57</text>
<text x="160.7" y="110.2">1</text>
<text x="178.5" y="110.2">2</text>
<text x="235.7" y="110.2">1</text>
<text x="253.4" y="110.2">2</text>
<text x="310.6" y="110.2">1</text>
<text x="328.4" y="110.2">2</text>
<text x="62.5" y="115.3">29</text>
<text x="50.2" y="154.7">1</text>
<text x="68" y="154.7">2</text>
<text x="125.2" y="154.7">1</text>
<text x="142.9" y="154.7">2</text>
<text x="200.1" y="154.7">1</text>
<text x="217.9" y="154.7">2</text>
<text x="275" y="154.7">1</text>
<text x="292.8" y="154.7">2</text>
<text x="50.2" y="185.2">1</text>
<text x="68" y="185.2">2</text>
<text x="125.2" y="185.2">1</text>
<text x="142.9" y="185.2">2</text>
<text x="200.1" y="185.2">1</text>
<text x="217.9" y="185.2">2</text>
<text x="275" y="185.2">1</text>
<text x="292.8" y="185.2">2</text>
<text x="60.4" y="219.5">1</text>
<text x="78.2" y="219.5">2</text>
<text x="346.1" y="219.5">1</text>
<text x="363.9" y="219.5">2</text>
</g>
<g font-size="1.3" fill="#006464">
<text x="163.6" y="40">1</text>
<text x="175.6" y="40">2</text>
<text x="238.5" y="40">1</text>
<text x="250.6" y="40">2</text>
<text x="313.4" y="40">1</text>
<text x="325.5" y="40">2</text>
<text x="65.8" y="45.1">LNA_IN</text>
<text x="65.8" y="47.7">VDD3P3</text>
<text x="92.1" y="45.1">NC</text>
<text x="92.1" y="47.7">NC</text>
<text x="65.8" y="50.2">VDD3P3</text>
<text x="65.8" y="52.7">CHIP_PU</text>
<text x="92.1" y="50.2">NC</text>
<text x="92.1" y="52.7">NC</text>
<text x="65.8" y="55.3">GPIO0</text>
<text x="65.8" y="57.8">GPIO1</text>
<text x="92.1" y="55.3">NC</text>
<text x="92.1" y="57.8">NC</text>
<text x="65.8" y="60.4">GPIO2</text>
<text x="65.8" y="62.9">GPIO3</text>
<text x="65.8" y="65.4">GPIO4</text>
<text x="82" y="60.4">GPIO48_SPICLK_N</text>
<text x="82.1" y="62.9">GPIO47_SPICLK_P</text>
<text x="83.9" y="65.4">GPIO33_PSRAM</text>
<text x="65.8" y="68">GPIO5</text>
<text x="65.8" y="70.5">GPIO6</text>
<text x="83.9" y="68">GPIO34_PSRAM</text>
<text x="83.9" y="70.5">GPIO35_PSRAM</text>
<text x="65.8" y="73.1">GPIO7</text>
<text x="65.8" y="75.6">GPIO8</text>
<text x="83.9" y="73.1">GPIO36_PSRAM</text>
<text x="83.9" y="75.6">GPIO37_PSRAM</text>
<text x="163.6" y="75.6">1</text>
<text x="175.6" y="75.6">2</text>
<text x="238.5" y="75.6">1</text>
<text x="250.6" y="75.6">2</text>
<text x="65.8" y="78.1">GPIO9</text>
<text x="65.8" y="80.7">GPIO10</text>
<text x="65.8" y="83.2">GPIO11</text>
<text x="84.8" y="83.2">GPIO40_MTDO</text>
<text x="84.9" y="80.7">GPIO39_MTCK</text>
<text x="89.1" y="78.1">GPIO38</text>
<text x="65.8" y="85.8">GPIO12</text>
<text x="65.8" y="88.3">GPIO13</text>
<text x="85.3" y="88.3">GPIO41_MTDI</text>
<text x="85.3" y="85.8">VDD3P3_CPU</text>
<text x="65.8" y="90.8">GPIO14</text>
<text x="65.8" y="93.4">VDD3P3_RTC</text>
<text x="65.8" y="95.9">GPIO15_XTAL32K_P</text>
<text x="83.9" y="95.9">GPIO44_U0RXD</text>
<text x="84.1" y="93.4">GPIO43_U0TXD</text>
<text x="84.8" y="90.8">GPIO42_MTMS</text>
<text x="65.8" y="98.5">GPIO16_XTAL32K_N</text>
<text x="65.8" y="101">GPIO17</text>
<text x="89.1" y="98.5">GPIO45</text>
<text x="89.1" y="101">GPIO46</text>
<text x="65.8" y="103.5">GPIO18</text>
<text x="65.8" y="106.1">GPIO19</text>
<text x="92.1" y="103.5">NC</text>
<text x="92.1" y="106.1">NC</text>
<text x="65.8" y="108.6">GPIO20</text>
<text x="65.8" y="111.2">GPIO21</text>
<text x="65.8" y="113.7">SPICS1_PSRAM</text>
<text x="90.6" y="108.6">VDDA</text>
<text x="90.6" y="111.2">VDDA</text>
<text x="91.2" y="113.7">GND</text>
<text x="163.6" y="111.2">1</text>
<text x="175.6" y="111.2">2</text>
<text x="238.5" y="111.2">1</text>
<text x="250.6" y="111.2">2</text>
<text x="313.4" y="111.2">1</text>
<text x="325.5" y="111.2">2</text>
<text x="65.8" y="116.2">VDD_SPI</text>
<text x="53.1" y="155.6">1</text>
<text x="65.2" y="155.6">2</text>
<text x="128" y="155.6">1</text>
<text x="140.1" y="155.6">2</text>
<text x="202.9" y="155.6">1</text>
<text x="215" y="155.6">2</text>
<text x="277.9" y="155.6">1</text>
<text x="289.9" y="155.6">2</text>
<text x="53.1" y="186.1">1</text>
<text x="65.2" y="186.1">2</text>
<text x="128" y="186.1">1</text>
<text x="140.1" y="186.1">2</text>
<text x="202.9" y="186.1">1</text>
<text x="215" y="186.1">2</text>
<text x="277.9" y="186.1">1</text>
<text x="289.9" y="186.1">2</text>
<text x="63.2" y="220.4">1</text>
<text x="75.3" y="220.4">2</text>
<text x="349" y="220.4">1</text>
<text x="361.1" y="220.4">2</text>
</g>
<g font-size="1.3" fill="#a5a4a2">
<text x="160.7" y="219.5">1</text>
<text x="178.5" y="219.5">2</text>
<text x="261.1" y="219.5">1</text>
<text x="278.8" y="219.5">2</text>
</g>
<g font-size="1.3" fill="#939391">
<text x="163.6" y="220.4">1</text>
<text x="175.6" y="220.4">2</text>
<text x="263.9" y="220.4">1</text>
<text x="276" y="220.4">2</text>
</g>
</svg>
